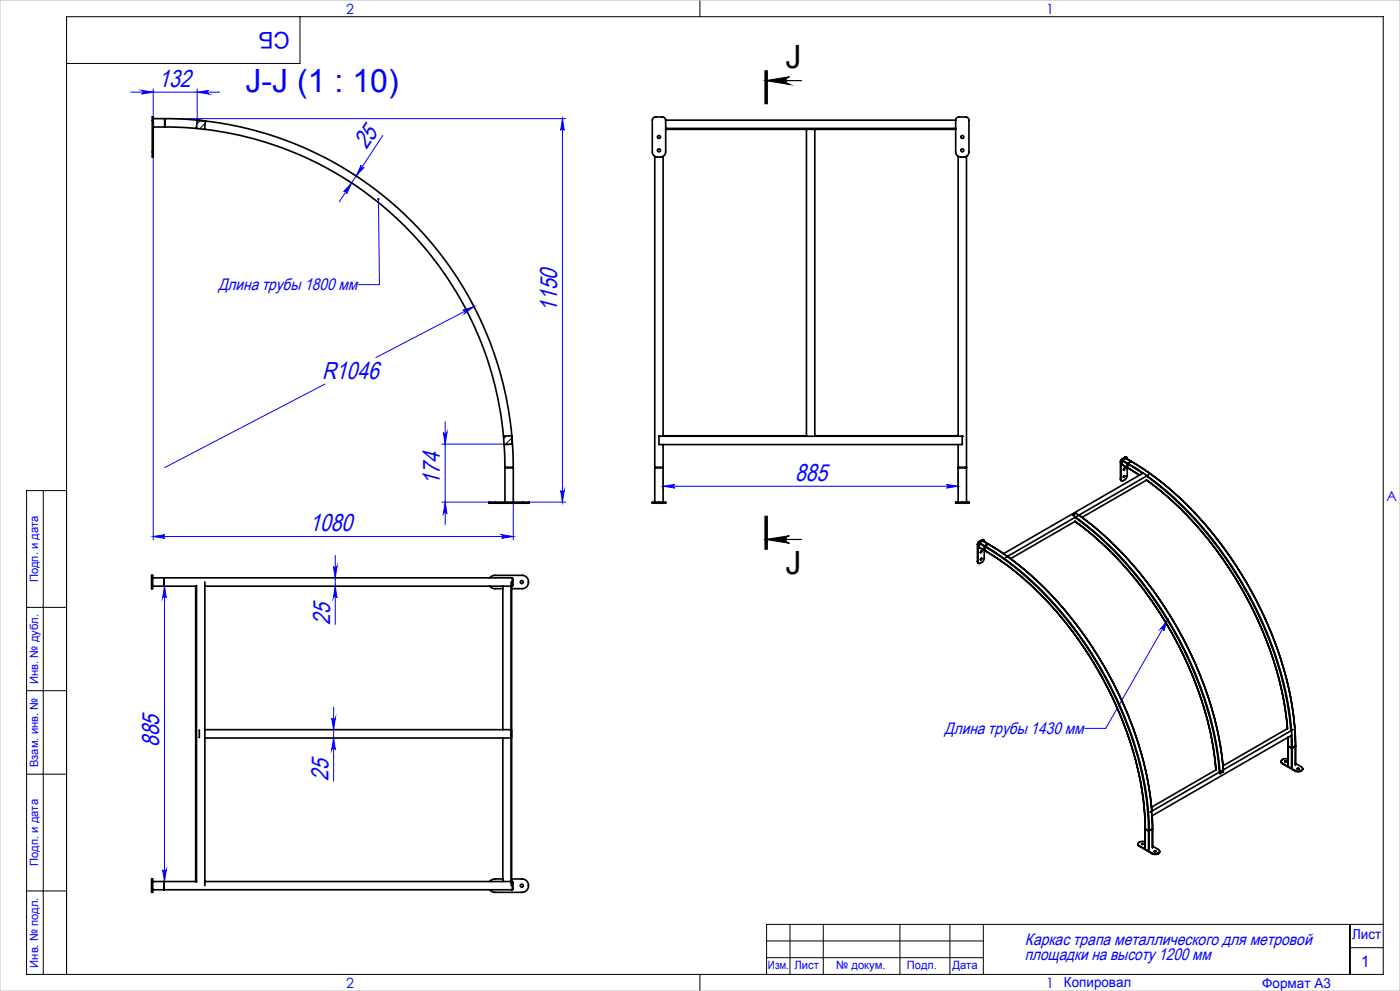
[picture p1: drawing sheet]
<svg xmlns="http://www.w3.org/2000/svg" width="420mm" height="297mm" viewBox="0 0 420 297" stroke-linecap="round" stroke-linejoin="round" font-family="sans-serif">
<path d="M229.5 21.1v10M229.8 24.2h10.7M229.8 24.2l7-1.2a1.13 1.13 0 0 0-1 1.2 1.13 1.13 0 0 0 1 1.1zM229.8 21.1v10M230.2 21.1v10M229.5 154.7v10M229.8 154.7v10M230.2 154.7v10zM229.8 161.7h10.7M229.8 161.7l7-1.1a1.11 1.11 0 0 0-1 1.1 1.11 1.11 0 0 0 1 1.1z" fill="none" stroke="#000" stroke-width=".35"/>
<g fill="none" stroke="#00f" stroke-width=".3">
<path d="M39.2 27.6h26.7M42.5 27.1l3.5 .5-3.5 .6a.55 .55 0 0 0 .5-.6 .55 .55 0 0 0-.5-.5zM46 26.6v8.4M49.4 35.6h120.3M59.2 26.6v9.4M59.2 27.6l3.5-.5a.55 .55 0 0 0-.5 .5 .55 .55 0 0 0 .5 .6zM168.7 35.6l.6 3.4a.53 .53 0 0 0-.6-.4 .53 .53 0 0 0-.5 .4zM168.7 35.6v114.9M46 45.6v116.2M104.6 54.3l.9 .5M105.5 54.8l-1.5 3.3a.53 .53 0 0 0-.2-.7 .53 .53 0 0 0-.7 .1zM105.5 54.8l-3.7 5.7"/>
<path d="M106 52.2l.9 .5M106.9 52.7l-1.4 2.1M108.3 49.5a.53 .53 0 0 0 .2 .8 .53 .53 0 0 0 .7-.2l-2.3 2.6zM113.5 59.7l.3 25.6h-6.2M114.8 40.6l-7.9 12.1M138.8 93l3.4-1.1-2.9 2.1a.55 .55 0 0 0 .2-.7 .55 .55 0 0 0-.7-.3zM142.2 91.9l-29.5 15.3M97.5 115.1l-48.1 25M132.5 133.1h21.2M133 129.6a.55 .55 0 0 0 .5 .5 .55 .55 0 0 0 .6-.5l-.5 3.5zM133.6 126.4v30.8M132.5 150.5h14.2"/>
<path d="M133.6 150.5l.5 3.5a.55 .55 0 0 0-.6-.5 .55 .55 0 0 0-.5 .5zM154 150.8v11M158.7 150.5h11M168.2 147a.53 .53 0 0 0 .5 .5 .53 .53 0 0 0 .6-.5l-.6 3.5zM198.9 145.7l3.5-.5a.53 .53 0 0 0-.5 .5 .53 .53 0 0 0 .5 .6zM198.9 140.1v6.6M198.9 145.7h88.5M284 145.2l3.4 .5-3.4 .6a.53 .53 0 0 0 .5-.6 .53 .53 0 0 0-.5-.5zM287.4 140.1v6.6M46 160.8h108M46 160.8l3.5-.5a.53 .53 0 0 0-.5 .5 .53 .53 0 0 0 .5 .5zM49.4 175.7l.5 3.5a.55 .55 0 0 0-.6-.5 .55 .55 0 0 0-.5 .5z"/>
<path d="M49.4 175.7v88.5M100 169.7a.55 .55 0 0 0 .6 .5 .55 .55 0 0 0 .5-.5l-.5 3.5zM100.6 175.7l.5 3.5a.55 .55 0 0 0-.5-.5 .55 .55 0 0 0-.6 .5zM100.6 166.4v20.8M150.5 160.3l3.5 .5-3.5 .5a.53 .53 0 0 0 .5-.5 .53 .53 0 0 0-.5-.5zM350.4 185.7l-18.7 32.6h-6.2M350.4 185.7l-1.3 3.3a.56 .56 0 0 0-.2-.7 .56 .56 0 0 0-.7 .2zM99.5 215.2a.55 .55 0 0 0 .6 .5 .55 .55 0 0 0 .5-.5l-.5 3.5zM100.1 211.9v22.2M100.1 221.2l.5 3.5a.55 .55 0 0 0-.5-.5 .55 .55 0 0 0-.6 .5zM48.8 260.7a.55 .55 0 0 0 .5 .5 .55 .55 0 0 0 .6-.5l-.5 3.5z"/>
</g>
<g fill="none" stroke="#000" stroke-width=".3">
<path d="M90 5v14h-70M210 0v5M13 147v145M20 147h-12v145h407v-287h-395v287M8 182h12M8 207h12M8 232h12M8 267h12M237 277v15M247 277v15M270 277v15M285 277v15"/>
<path d="M295 277v15M405 277v15M415 277h-185v15M210 292v5M230 282h65M230 287h65M405 284h10"/>
</g>
<path d="M0 0h420v297h-420z" fill="none" stroke="#c0c0c0" stroke-width=".3"/>
<path d="M229.8 24.2l7-1.2a1.13 1.13 0 0 0-1 1.2 1.13 1.13 0 0 0 1 1.1zM229.8 161.7l7-1.1a1.11 1.11 0 0 0-1 1.1 1.11 1.11 0 0 0 1 1.1z" fill="#000"/>
<g fill="#00f">
<path d="M138.8 93l3.4-1.1-2.9 2.1a.55 .55 0 0 0 .2-.7 .55 .55 0 0 0-.7-.3z"/>
<path d="M350.4 185.7l-1.3 3.3a.56 .56 0 0 0-.2-.7 .56 .56 0 0 0-.7 .2zM113.3 59.4a.36 .36 0 0 0 0 .6 .36 .36 0 0 0 .5-.2 .36 .36 0 0 0-.3-.5v.4v-.4z"/>
<path d="M59.2 27.6l3.5-.5a.55 .55 0 0 0-.5 .5 .55 .55 0 0 0 .5 .6zM42.5 27.1l3.5 .5-3.5 .6a.55 .55 0 0 0 .5-.6 .55 .55 0 0 0-.5-.5z"/>
<path d="M150.5 160.3l3.5 .5-3.5 .5a.53 .53 0 0 0 .5-.5 .53 .53 0 0 0-.5-.5zM46 160.8l3.5-.5a.53 .53 0 0 0-.5 .5 .53 .53 0 0 0 .5 .5z"/>
<path d="M105.5 54.8l-1.5 3.3a.53 .53 0 0 0-.2-.7 .53 .53 0 0 0-.7 .1zM108.3 49.5a.53 .53 0 0 0 .2 .8 .53 .53 0 0 0 .7-.2l-2.3 2.6z"/>
<path d="M100 169.7a.55 .55 0 0 0 .6 .5 .55 .55 0 0 0 .5-.5l-.5 3.5zM100.6 175.7l.5 3.5a.55 .55 0 0 0-.5-.5 .55 .55 0 0 0-.6 .5zM99.5 215.2a.55 .55 0 0 0 .6 .5 .55 .55 0 0 0 .5-.5l-.5 3.5zM100.1 221.2l.5 3.5a.55 .55 0 0 0-.5-.5 .55 .55 0 0 0-.6 .5zM49.4 175.7l.5 3.5a.55 .55 0 0 0-.6-.5 .55 .55 0 0 0-.5 .5zM48.8 260.7a.55 .55 0 0 0 .5 .5 .55 .55 0 0 0 .6-.5l-.5 3.5z"/>
<path d="M168.7 35.6l.6 3.4a.53 .53 0 0 0-.6-.4 .53 .53 0 0 0-.5 .4zM168.2 147a.53 .53 0 0 0 .5 .5 .53 .53 0 0 0 .6-.5l-.6 3.5zM133 129.6a.55 .55 0 0 0 .5 .5 .55 .55 0 0 0 .6-.5l-.5 3.5zM133.6 150.5l.5 3.5a.55 .55 0 0 0-.6-.5 .55 .55 0 0 0-.5 .5z"/>
<path d="M198.9 145.7l3.5-.5a.53 .53 0 0 0-.5 .5 .53 .53 0 0 0 .5 .6zM284 145.2l3.4 .5-3.4 .6a.53 .53 0 0 0 .5-.6 .53 .53 0 0 0-.5-.5z"/>
</g>
<g fill="none" stroke="#000" stroke-width=".5">
<path d="M45.7 35.1h.3v11.1a.51 .51 0 0 1-.3 .9zM46 38.1h3.4M46 35.6h3.4M49.4 38.1l9.5 .4M49.4 37.8v.3M49.4 35.6a104.6 104.6 0 0 1 104.6 104.5M49.4 35.6v.2M49.4 35.8v2M58.9 38.5l.3-2.5 2.4 .3-.2 2.5M58.9 38.5l2.5 .3M61.4 38.8a102.1 102.1 0 0 1 89.7 91.9M196 35.3l.5-.2h2.2a1.02 1.02 0 0 1 1 1v9.4a1.57 1.57 0 0 1-1.5 1.6h-1a1.57 1.57 0 0 1-1.5-1.6v-9.4z"/>
<path d="M199.7 36h87M199.7 38.5h87M199.7 38.8h87M241.9 38.8v91.9M244.4 38.8v91.9M286.8 35.5l.7-.4h2.2a.96 .96 0 0 1 1 1v9.4a1.51 1.51 0 0 1-1.5 1.6h-1a1.51 1.51 0 0 1-1.5-1.6zM196.4 46.8v93.3M198.9 46.8v83.9M287.4 46.8v83.9M289.9 46.8v93.3M151.1 130.7l2.4-.1 .2 2.5-2.5 .1zM151.2 133.2l.3 6.9"/>
<path d="M197.7 130.7h.1M197.7 130.7h91M197.7 130.7v2.5h91v-2.5M198.9 133.2v6.9M198.9 130.6h43M244.4 130.6h43M287.4 133.2v6.9M288.7 130.7h.1M336.1 138.4l.2 .1M336.1 138.4v5.1M336.3 138.5v5.1M336.6 137.5l-.5 .9"/>
<path d="M336.6 139.2l1.7 1M336.6 137.5l.2 .2M336.6 138.1l1.6 .9M336.6 139.2l1.6 1M336.6 138.1v1.1M336.7 137.9l-.1 .2M336.7 137.9l1.6 .9M336.8 137.7l-.5 .8M337.5 137l.5 .1M337.5 137l.2 .1M337.5 137l-.9 .5M337.7 137.1h.3l.2 .5"/>
<path d="M337.7 137.1l-.9 .6M337.7 137.4l1.7 .9M337.7 137.4l-1 .5M337.7 137.4l1.6 .9M338.2 139l4.6 2.9M338.2 139v1.2M338.3 138.8a101.2 101.2 0 0 1 35.2 37.4 102.6 102.6 0 0 1 14.1 45.9v2.1M338.3 138.8l-.1 .2M339.3 138.3a100.3 100.3 0 0 1 34.6 36.2 102.8 102.8 0 0 1 14.7 48.1v1.1M339.3 138.3h.1M339.3 138.3l-1 .5M339.4 138.3a101.4 101.4 0 0 1 35.8 38.5 99.2 99.2 0 0 1 13.5 46.8"/>
<path d="M146.7 150.5h12v.3h-11.1a.54 .54 0 0 1-.9-.3zM151.5 140.1h.2M151.5 140.1v10.4M151.7 140.1h2.1M153.8 140.1h.2M154 140.1v10.4M195.7 150.5h3.1a.54 .54 0 0 1 .9 .3h-3.1a.54 .54 0 0 1-.9-.3zM196.4 140.1h.2M196.4 140.1v10.4M196.6 140.1h2.1M198.7 140.1h.2M198.9 140.1v10.4"/>
<path d="M286.7 150.5h3.1a.54 .54 0 0 1 .9 .3h-4zM287.4 140.1h.3M287.4 140.1v10.4M287.7 140.1h2M289.7 140.1h.2M289.9 140.1v10.4M321.9 154.4a109.9 109.9 0 0 1 36.2 46.3 98.3 98.3 0 0 1 7.9 31.1M321.9 154.4h-.1M322.5 156.3l-19.3 11.1M322.5 155.1a111.7 111.7 0 0 1 37.7 51.5 94.5 94.5 0 0 1 5.6 24.7M322.9 153.8a109.7 109.7 0 0 1 35.7 45.1 96.8 96.8 0 0 1 8.4 32.4M322.9 153.8l-1 .6"/>
<path d="M322.9 153.8h.1M323.7 154.4a110.9 110.9 0 0 1 36.4 48.1 95.8 95.8 0 0 1 6.9 28.2M336.1 143.5l.4 .6M336.1 143.5l.2 .1M337.1 140.5l.1-.1a.24 .24 0 0 1 .2 .3 .24 .24 0 0 1-.4 .1zM337.3 140.4l-.3 .4M337.3 142.6l-.3 .4M337.3 140.4h.1M338.2 140.2v2.4l-.2 .6-1.1 .9-.5-.1-.1-.4M338.2 140.2h.1M338.2 140.2l3.6 2.2M338.3 140.2l3.5 2.2"/>
<path d="M342.9 141.8l-41.8 24.1-4.6-2.8M343.9 143.9a107.8 107.8 0 0 1 34.7 44.7 96.5 96.5 0 0 1 7.7 29.8 108.6 108.6 0 0 0-24.9-58 92.7 92.7 0 0 0-17.5-16.5zM344 143.9l-19.4 11.1M344 142.7a111.6 111.6 0 0 1 37.9 52.1 91.7 91.7 0 0 1 5.3 24.1M344.6 142.3l-42.9 24.8M45.5 172.4h.3v4h-.3zM45.8 173.2h3.4M45.8 175.7h3.4M49.2 173.2h104.4l.2 2.3-.3 .2M49.2 173.2v.2M49.2 175.7h9.7M49.2 175.5v.2"/>
<path d="M49.2 173.4v2.1M58.7 175.7v88.5M58.9 175.5v88.8M61.5 175.7h91.6M61.5 174.4v91M146.9 173.2l.5-.5 .8-.3h8.4a2 2 0 0 1 1.9 2 2 2 0 0 1-1.9 2h-3.1M146.9 175.7l.5 .4 .8 .3h2.6M150.8 175.7v43M153.4 174.4v91M153.5 175.6v88.6l.3 .1-.1 2.3-104.5 .1M293.2 168.3l.4 .5M293.2 163.2h.2"/>
<path d="M293.2 168.3l.2 .1M293.2 163.2v5.1M293.4 163.2v5.2M293.7 162.3l-.5 .9M293.7 164l1.7 1M293.7 162.3l.2 .1M293.7 162.9l1.6 .9M293.7 164l1.6 .9M293.7 162.9v1.1M293.8 162.7l-.1 .2M293.8 162.7l1.7 .9M293.9 162.4l-.5 .8"/>
<path d="M294.3 165.2a.24 .24 0 0 1 .2 .3 .24 .24 0 0 1-.4 .1zM294.4 165.1l-.3 .5M294.4 167.4l-.3 .4M294.4 167.3v.1M294.6 161.8h.5M294.6 161.8l.2 .1M294.6 161.8l-.9 .5M294.8 161.9l.3-.1 .2 .5M294.8 161.9l-.9 .5M294.8 162.1l1.7 1M294.8 162.1l-1 .6M294.8 162.1l1.6 1"/>
<path d="M295.3 164.9v2.4l-.2 .7-1.1 .9-.5-.1-.1-.4M295.3 163.8a98.1 98.1 0 0 1 32.5 32.9 104.3 104.3 0 0 1 16.7 50.2l.1 2.1M295.3 164.9a97.7 97.7 0 0 1 33.5 34.9 99.9 99.9 0 0 1 14.8 47.6v1M295.3 164.9l.1 .1M295.3 163.8v1.1M295.4 165a97.7 97.7 0 0 1 33.9 35.8 99.9 99.9 0 0 1 14.2 46.7v.9M295.5 163.6a101.2 101.2 0 0 1 35.1 37.4 102.6 102.6 0 0 1 14.1 45.9v2.1M295.5 163.6l-.2 .2M296.4 163.1a100.3 100.3 0 0 1 34.6 36.2 102.5 102.5 0 0 1 14.7 48.1v1M296.4 163.1h.1M296.4 163.1l-.9 .5M296.5 163.1h.1"/>
<path d="M302.3 166.8a111.8 111.8 0 0 1 37.9 52.2 91.8 91.8 0 0 1 5.3 24.1M59.8 218.8v2.2M61.5 218.7h91.6M153.4 218.8v2.3M386.2 218.4l-19.3 11.1M387.9 218.6l-42.9 24.8M61.5 221.2h91.6M150.8 221.2v43M364.8 230.8a106.2 106.2 0 0 0-20.5-52.4 96.8 96.8 0 0 0-21.8-22.2 110.1 110.1 0 0 1 38.9 56.7 88 88 0 0 1 3.4 17.9l-19.3 11.1M366 231.8v.1M367 231.3l-1 .5M367 231.2v.1"/>
<path d="M384.3 228.2l.4 .6M384.7 228.7l3.8 2.2M384.7 228.7v.1M384.7 228.8l3.8 2.3M385.4 228.1l.4-.1a.23 .23 0 0 1-.2 .4 .23 .23 0 0 1-.2-.3zM385.4 228.2h.5M386.4 223.6v-2.6l.1 2.7M386.4 227.5a1.41 1.41 0 0 0-2.1 .8l.4 .4M386.4 223.6l.1 .1M386.4 223.6v5.7M386.5 223.7l1 .5M386.5 223.7v5.6"/>
<path d="M387.4 220.4l.1 3.8M387.5 220.4l-41.8 24.1 .1 3.9M387.5 224.2h.1M387.5 224.2v5.7M387.6 224.2v5.7M388.5 230.9l.6 .2 1.2-.2M388.5 231.1l.8 .2 1-.2M388.5 230.9v.2M388.6 223.7l-1 .5M388.7 228.8l1.9 1.2 .2 .5-.4 .4M388.7 223.6l-.1 .1M388.7 223.6h.1"/>
<path d="M388.7 223.6l-.1 5.7M389.2 230.4h.5M390.3 230.9v.2M390.4 230.9h-.1M390.4 230.9v.1M390.4 231l-.1 .1M390.8 230.4l-.4 .6M341.4 252.9l.4 .7M341.8 253.5l3.9 2.2M341.8 253.5v.1M341.8 253.6l3.9 2.3M342.5 252.9l.4-.1a.24 .24 0 0 1-.2 .4 .24 .24 0 0 1-.2-.3z"/>
<path d="M342.5 253h.5M343.5 252.3a1.41 1.41 0 0 0-2.1 .8l.4 .4M343.5 248.4h.1M343.5 248.4v5.6M343.6 248.4l1 .6M343.6 248.4v5.7M344.6 249h.1M344.6 249v5.7M344.7 249v5.7M345.7 255.7l.6 .2 1.1-.2M345.7 255.9l.7 .2 1-.2M345.7 255.7v.2"/>
<path d="M345.7 248.4l-1 .6M345.8 253.6l1.9 1.2 .2 .5-.4 .3M345.8 248.4h-.1M345.8 248.4h.1M345.8 248.4l-.1 5.7M346.3 255.1l.1-.1a.26 .26 0 0 1 .4 0 .26 .26 0 0 1-.1 .4 .26 .26 0 0 1-.4-.2zM346.3 255.2h.5M347.4 255.7v.2M347.5 255.6l-.1 .1M347.5 255.6v.2M347.5 255.8l-.1 .1M347.9 255.1l-.4 .7"/>
<path d="M45.5 263.4a.5 .5 0 0 1 .3 .8v2.4a.5 .5 0 0 1-.3 .8zM45.8 264.2h3.4M45.8 266.7h3.4M49.2 264.2h9.7M49.2 264.2v.2M49.2 266.4v.3M49.2 264.4v2M61.5 264.2h91.6M150.8 263.4l-2.9 .1-1 .7M153.5 263.4h3.1a2.01 2.01 0 0 1 1.9 2 2.01 2.01 0 0 1-1.9 2h-8.2l-.8-.1-.7-.6"/>
<circle cx="197.7" cy="41" r=".45"/>
<circle cx="197.7" cy="45.1" r=".45"/>
<circle cx="288.7" cy="41" r=".45"/>
<circle cx="288.7" cy="45.1" r=".45"/>
<circle cx="337.2" cy="142.9" r=".26"/>
<circle cx="156.5" cy="174.4" r=".46"/>
<circle cx="294.3" cy="167.6" r=".26"/>
<circle cx="389.5" cy="230.4" r=".25"/>
<circle cx="156.5" cy="265.4" r=".46"/>
</g>
<path d="M60.1 36.1l-1.1 1.1M61.6 36.9l-1.7 1.7M151.9 130.7l-.8 .8M153.6 131.2l-2 2" fill="none" stroke="#000" stroke-width=".3"/>
<g font-size="9.6">
<text x="235.6" y="20.4">J</text>
<text x="235.6" y="172.1">J</text>
</g>
<text font-size="9.6" fill="#00f" x="73.6" y="27.6">J-J (1 : 10)</text>
<g font-size="7.3" fill="#00f">
<text x="47.5" y="26">132</text>
<text x="110" y="45.1" transform="rotate(-57 110 45.1)">25</text>
<text x="167.2" y="93.5" transform="rotate(-90 167.2 93.5)">1150</text>
<text x="96.6" y="113.5">R1046</text>
<text x="132" y="145.3" transform="rotate(-90 132 145.3)">174</text>
<text x="238.5" y="144.1">885</text>
<text x="92.9" y="159.2">1080</text>
<text x="99" y="187.2" transform="rotate(-90 99 187.2)">25</text>
<text x="47.8" y="223.9" transform="rotate(-90 47.8 223.9)">885</text>
<text x="98.5" y="234.1" transform="rotate(-90 98.5 234.1)">25</text>
</g>
<text font-size="6.9" fill="#00f" x="86.9" y="9.4" transform="rotate(-180 86.9 9.4)">СБ</text>
<g font-size="5" fill="#00f">
<text x="65.5" y="87">Длина трубы 1800 мм</text>
<text x="283.4" y="220">Длина трубы 1430 мм</text>
<text x="307.5" y="287.7">площадки на высоту 1200 мм</text>
<text x="307.5" y="283.2">Каркас трапа металлического для метровой</text>
</g>
<text font-size="4.8" fill="#00f" x="408.3" y="289.7">1</text>
<g font-size="4.2" fill="#00f">
<text x="103.8" y="4.2">2</text>
<text x="313.8" y="4.2">1</text>
<text x="415.9" y="150.2">A</text>
<text x="103.8" y="296.2">2</text>
<text x="313.8" y="296.2">1</text>
</g>
<g font-size="4.1" fill="#00f">
<text x="405.6" y="281.5">Лист</text>
<text x="319.2" y="295.9">Копировал</text>
<text x="378.7" y="296">Формат А3</text>
</g>
<g font-size="3.4" fill="#00f">
<text x="11.4" y="174.5" transform="rotate(-90 11.4 174.5)">Подп. и дата</text>
<text x="11.4" y="205" transform="rotate(-90 11.4 205)">Инв. № дубл.</text>
<text x="11.4" y="229.9" transform="rotate(-90 11.4 229.9)">Взам. инв. №</text>
<text x="11.4" y="259.5" transform="rotate(-90 11.4 259.5)">Подп. и дата</text>
<text x="11.4" y="290" transform="rotate(-90 11.4 290)">Инв. № подл.</text>
<text x="230.4" y="290.4">Изм.</text>
<text x="238.3" y="290.4">Лист</text>
<text x="250.9" y="290.4">№ докум.</text>
<text x="272.1" y="290.4">Подп.</text>
<text x="285.7" y="290.5">Дата</text>
</g>
</svg>
